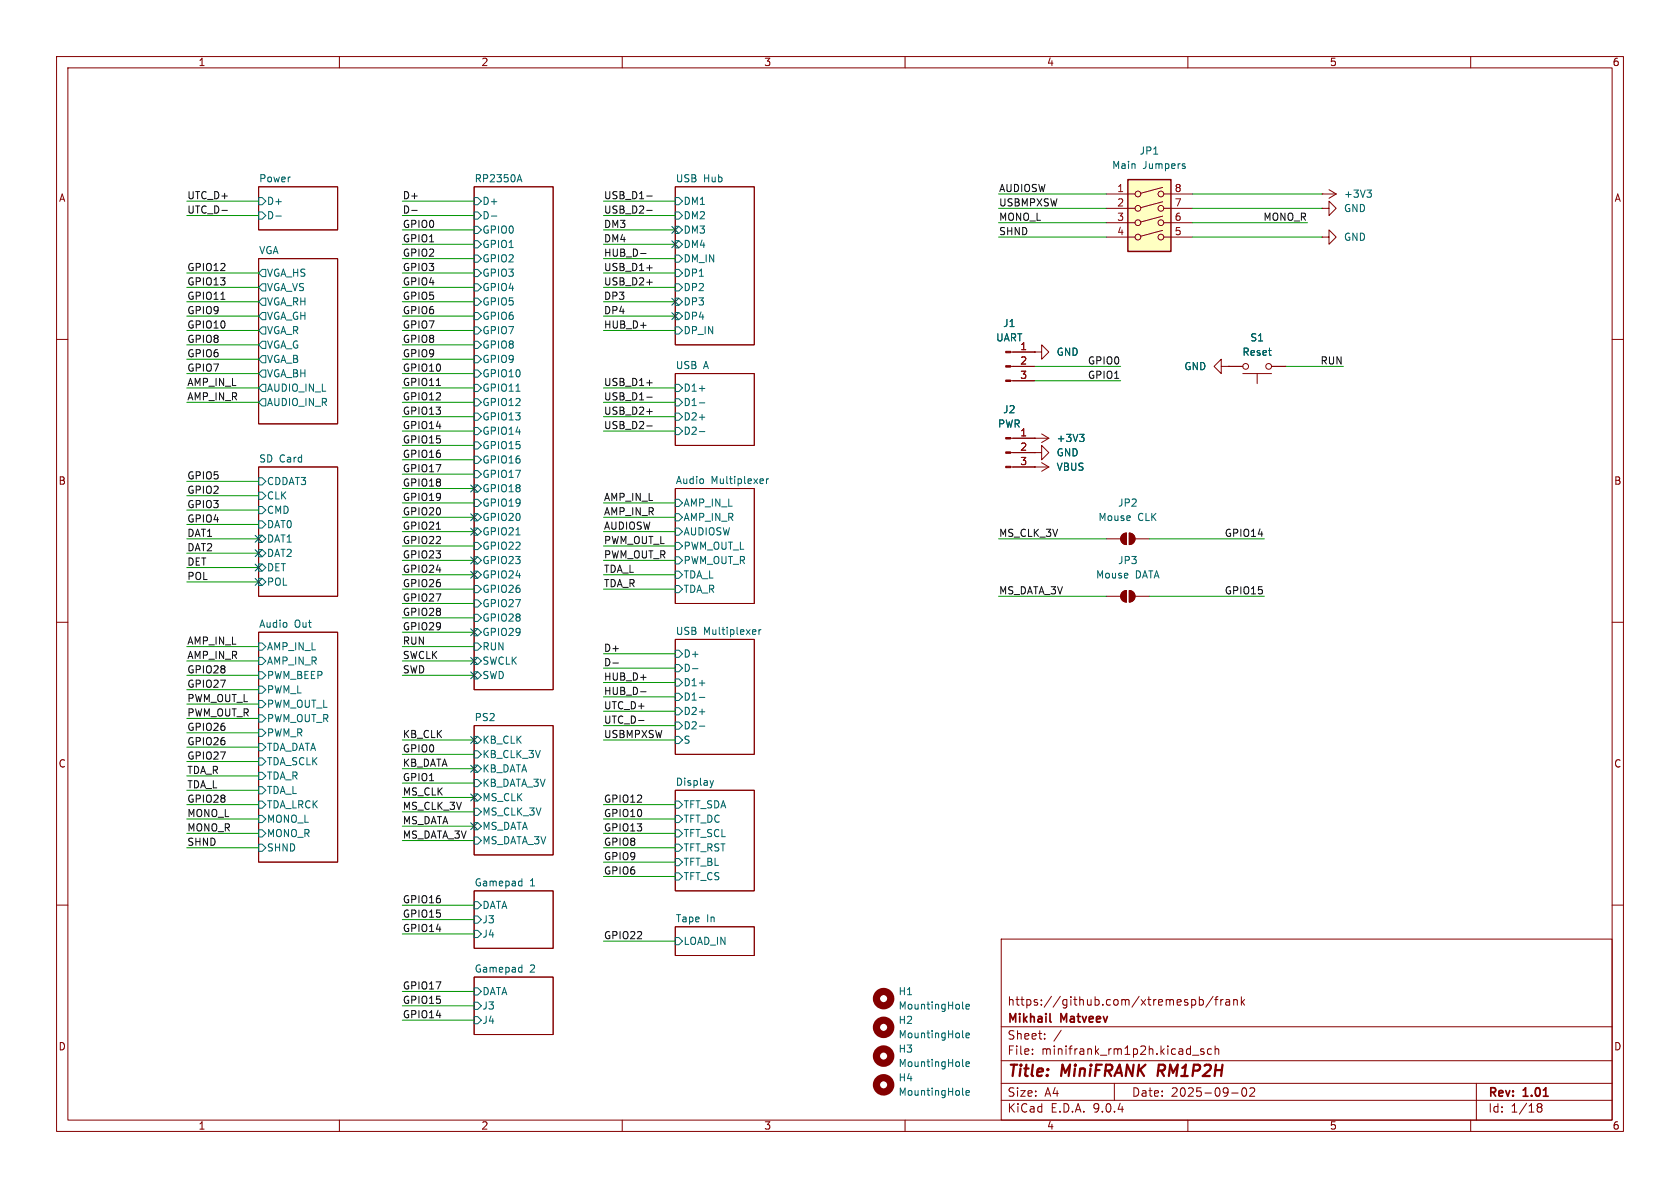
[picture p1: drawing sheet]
<svg xmlns="http://www.w3.org/2000/svg" width="297mm" height="210mm" viewBox="0 0 297 210" stroke-linecap="round" stroke-linejoin="round" font-family="sans-serif">
<g fill="none" stroke="#840000" stroke-width=".18">
<path d="M10 10h277v190h-277zM12 12h273v186h-273zM60 10v2M110 10v2M160 10v2M210 10v2M260 10v2M45.7 33h14v7.6h-14zM83.8 33h14v88.9h-14zM119.4 33h13.9v28h-13.9zM45.7 45.7h14v29.2h-14zM10 60h2"/>
<path d="M119.4 66h13.9v12.7h-13.9zM178.7 77.5h4.2M215.9 64.8v-1.3l-1.3 1.3 1.3 1.2v-1.2h1.3M217.2 64.8h.1M217.2 64.8h2.5M219.7 66h5.1M222.2 66v1.8M224.8 64.8h2.5M285 60h2M45.7 82.6h14v22.8h-14zM119.4 86.4h13.9v20.3h-13.9zM178.7 80h4.2"/>
<path d="M178.7 82.6h4.2M182.9 80h1.2v-1.3l1.3 1.3-1.3 1.3v-1.3M182.9 80h.1M10 110h2M45.7 111.8h14v40.6h-14zM119.4 113h13.9v20.4h-13.9zM195.6 105.4h2.5M198.4 104.7l.7-.3v2a1.02 1.02 0 0 1-.9-.6 1.02 1.02 0 0 1 .2-1.1zM199.6 104.4a1.02 1.02 0 0 1 1.1 1 1.02 1.02 0 0 1-1.1 1zM200.7 105.4h2.5M285 110h2M83.8 128.3h14v22.8h-14z"/>
<path d="M119.4 139.7h13.9v17.8h-13.9zM83.8 157.5h14v10.1h-14zM10 160h2M83.8 172.7h14v10.2h-14zM119.4 163.8h13.9v5.1h-13.9zM177 166h108v32h-108zM210.7 176.8l.4-.1 .3 .3v.4l-.2 .2h-.5M212 176.8l.5-.1 .2 .3v.4l-.1 .2h-.6M212 176.2v1.5M214.5 176.1l-1.3 2M214.7 176.7h.6M215.3 176.2l-.3 .2v1.3"/>
<path d="M215.8 176.7v1M216.2 176.7l-.2 .1-.2 .2M216.7 176.8h.6l.1 .9M217.4 177.1h-.5a.29 .29 0 0 0-.2 .3 .29 .29 0 0 0 .2 .3l.5-.1M218.1 176.8l.2-.1 .4 .1v.9M218.1 176.7v1M219.5 176.2v1.5M219.6 177.1l.4 .6M220 176.7l-.5 .6M285 160h2M60 198v2M110 198v2"/>
<path d="M160 198v2M177 194.5h108M177 191.5h108M177 187.5h108M177 181.5h108M182.5 186.3v.1M182.5 185.5v.1M184.7 183.6v.1M184.7 182.8v.1M187.6 182.1l-1.3 2M197 191.5v3M210 198v2"/>
<path d="M210.8 186.5h1.2M212.8 185.5l-.3-.1-.3 .2 .1 .2 .5 .2v.3h-.6M214.2 185.5l-.5-.1-.2 .3v.4l.1 .2h.6M214.8 185.5l.2-.1 .4 .1 .1 .9M214.8 184.9v1.5M217.7 193.2h1.2M219.7 192.4l.2-.1a.81 .81 0 0 1 .6 .6 .81 .81 0 0 1-.3 .8l-.2 .1a.81 .81 0 0 1-.3-1.4zM221 192.4l.5-.1 .2 .1 .1 .3-.9 1.1h.9M260 198v2M261 191.5v6.5M271.7 195.5l.3 .2M271.7 195.4l.3-.3 .5 .1 .1 .3-.3 .2"/>
<path d="M272 195.7h.3M272 195.7l-.3 .3M272.3 195.7l.3 .3-.1 .5-.5 .1-.3-.3"/>
<circle cx="220.2" cy="64.8" r=".51"/>
<circle cx="224.3" cy="64.8" r=".51"/>
</g>
<path d="M204.9 188.2l-.3 2" fill="none" stroke="#840000" stroke-width=".4"/>
<path d="M185.6 180.5l.2 .2" fill="none" stroke="#840000" stroke-width=".3"/>
<g fill="none" stroke="#006464" stroke-width=".18">
<path d="M45.7 34.9h.7l.6 .7-.6 .6h-.7zM45.7 37.5h.7l.6 .6-.6 .6h-.7zM48.8 38.2h.9M83.8 34.9h.7l.6 .7-.6 .6h-.7zM83.8 37.5h.7l.6 .6-.6 .6h-.7zM86.9 38.2h.9M91.5 31.8h.6M91.8 30.9l.5 1.2M119.4 34.9h.6l.6 .7-.6 .6h-.6zM119.4 37.5h.6l.6 .6-.6 .6h-.6zM46.4 47.6h.6v1.3h-.6l-.7-.6zM46.4 50.2h.6v1.2h-.6l-.7-.6z"/>
<path d="M46.4 52.7h.6v1.3h-.6l-.7-.7zM46.4 55.2h.6v1.3h-.6l-.7-.6zM46.4 57.8h.6v1.3h-.6l-.7-.7zM83.8 40h.7l.6 .6-.6 .7h-.7zM83.8 42.5h.7l.6 .7-.6 .6h-.7zM83.8 45.1h.7l.6 .6-.6 .7h-.7zM83.8 47.6h.7l.6 .7-.6 .6h-.7zM83.8 50.2h.7l.6 .6-.6 .6h-.7zM83.8 52.7h.7l.6 .6-.6 .7h-.7zM83.8 55.2h.7l.6 .7-.6 .6h-.7zM83.8 57.8h.7l.6 .6-.6 .7h-.7zM119.4 40h.6l.6 .6-.6 .7h-.6z"/>
<path d="M119.4 42.5h.6l.6 .7-.6 .6h-.6zM119.4 45.1h.6l.6 .6-.6 .7h-.6zM119.4 47.6h.6l.6 .7-.6 .6h-.6zM119.4 50.2h.6l.6 .6-.6 .6h-.6zM119.4 52.7h.6l.6 .6-.6 .7h-.6zM119.4 55.2h.6l.6 .7-.6 .6h-.6zM119.4 57.8h.6l.6 .6-.6 .7h-.6zM46.4 60.3h.6v1.3h-.6l-.7-.6zM46.4 62.9h.6v1.2h-.6l-.7-.6zM46.4 65.4h.6v1.3h-.6l-.7-.7zM46.4 67.9h.6v1.3h-.6l-.7-.6zM46.4 70.5h.6v1.3h-.6l-.7-.7z"/>
<path d="M83.8 60.3h.7l.6 .7-.6 .6h-.7zM83.8 62.9h.7l.6 .6-.6 .6h-.7zM83.8 65.4h.7l.6 .6-.6 .7h-.7zM83.8 67.9h.7l.6 .7-.6 .6h-.7zM83.8 70.5h.7l.6 .6-.6 .7h-.7zM83.8 73h.7l.6 .7-.6 .6h-.7zM83.8 75.6h.7l.6 .6-.6 .6h-.7zM83.8 78.1h.7l.6 .6-.6 .7h-.7zM91.2 69.2h.7M119.4 67.9h.6l.6 .7-.6 .6h-.6zM119.4 70.5h.6l.6 .6-.6 .7h-.6zM119.4 73h.6l.6 .7-.6 .6h-.6z"/>
<path d="M119.4 75.6h.6l.6 .6-.6 .6h-.6zM123.6 68.7h1M123.6 71.2h1M123.6 73.8h1M123.6 76.3h1M45.7 84.5h.7l.6 .6-.6 .6h-.7zM45.7 87h.7l.6 .6-.6 .7h-.7zM45.7 89.5h.7l.6 .7-.6 .6h-.7zM45.7 92.1h.7l.6 .6-.6 .6h-.7zM45.7 94.6h.7l.6 .7-.6 .6h-.7zM45.7 97.2h.7l.6 .6-.6 .6h-.7zM45.7 99.7h.7l.6 .6-.6 .7h-.7z"/>
<path d="M83.8 80.6h.7l.6 .7-.6 .6h-.7zM83.8 83.2h.7l.6 .6-.6 .7h-.7zM83.8 85.7h.7l.6 .7-.6 .6h-.7zM83.8 88.3h.7l.6 .6-.6 .6h-.7zM83.8 90.8h.7l.6 .6-.6 .7h-.7zM83.8 93.3h.7l.6 .7-.6 .6h-.7zM83.8 95.9h.7l.6 .6-.6 .7h-.7zM83.8 98.4h.7l.6 .7-.6 .6h-.7zM91.2 94.6h.7M119.4 88.3h.6l.6 .6-.6 .6h-.6zM119.4 90.8h.6l.6 .6-.6 .7h-.6zM119.4 93.3h.6l.6 .7-.6 .6h-.6z"/>
<path d="M119.4 95.9h.6l.6 .6-.6 .7h-.6zM119.4 98.4h.6l.6 .7-.6 .6h-.6zM134.8 84.6l.2 .3-.6 .2M134.9 85.4l-.1 .1M135.5 84.6v.9M135.9 84.6l-.4 .3M45.7 113.7h.7l.6 .6-.6 .6h-.7zM45.7 116.2h.7l.6 .6-.6 .7h-.7zM45.7 118.7h.7l.6 .7-.6 .6h-.7zM45.7 102.2h.7l.6 .7-.6 .6h-.7zM83.8 101h.7l.6 .6-.6 .6h-.7zM83.8 103.5h.7l.6 .6-.6 .7h-.7z"/>
<path d="M83.8 106h.7l.6 .7-.6 .6h-.7zM83.8 108.6h.7l.6 .6-.6 .7h-.7zM83.8 111.1h.7l.6 .7-.6 .6h-.7zM83.8 113.7h.7l.6 .6-.6 .6h-.7zM83.8 116.2h.7l.6 .6-.6 .7h-.7zM83.8 118.7h.7l.6 .7-.6 .6h-.7zM119.4 114.9h.6l.6 .7-.6 .6h-.6zM119.4 117.5h.6l.6 .6-.6 .6h-.6zM119.4 101h.6l.6 .6-.6 .6h-.6zM119.4 103.5h.6l.6 .6-.6 .7h-.6zM122.4 118.2h1M133.5 111.3l.1 .3-.6 .1"/>
<path d="M133.6 112.1l-.1 .1M134.2 111.3v.9M134.5 111.3l-.3 .3M45.7 121.3h.7l.6 .6-.6 .7h-.7zM45.7 123.8h.7l.6 .7-.6 .6h-.7zM45.7 126.4h.7l.6 .6-.6 .6h-.7zM45.7 128.9h.7l.6 .6-.6 .7h-.7zM45.7 131.4h.7l.6 .7-.6 .6h-.7zM45.7 139.1h.7l.6 .6-.6 .6h-.7zM45.7 136.5h.7l.6 .7-.6 .6h-.7zM45.7 134h.7l.6 .6-.6 .7h-.7zM83.8 130.2h.7l.6 .6-.6 .6h-.7z"/>
<path d="M83.8 132.7h.7l.6 .7-.6 .6h-.7zM83.8 135.3h.7l.6 .6-.6 .6h-.7zM83.8 137.8h.7l.6 .6-.6 .7h-.7zM119.4 120h.6l.6 .7-.6 .6h-.6zM119.4 122.6h.6l.6 .6-.6 .6h-.6zM119.4 125.1h.6l.6 .6-.6 .7h-.6zM119.4 127.6h.6l.6 .7-.6 .6h-.6zM119.4 130.2h.6l.6 .6-.6 .6h-.6zM123.6 120.7h1M123.6 123.3h1M123.6 125.8h1M123.6 128.4h1"/>
<path d="M125.5 138l.3 .8M125.8 138.8l-.1 .3M126.1 138l-.3 .8M45.7 141.6h.7l.6 .6-.6 .7h-.7zM45.7 144.1h.7l.6 .7-.6 .6h-.7zM45.7 146.7h.7l.6 .6-.6 .7h-.7zM45.7 149.2h.7l.6 .7-.6 .6h-.7zM83.8 140.3h.7l.6 .7-.6 .6h-.7zM83.8 142.9h.7l.6 .6-.6 .6h-.7zM83.8 145.4h.7l.6 .7-.6 .6h-.7zM83.8 148h.7l.6 .6-.6 .6h-.7zM83.8 159.4h.7l.6 .6-.6 .7h-.7z"/>
<path d="M91.9 155.8h.4M92.3 155.3v1.3M92.3 156.5l-.4 .1M119.4 141.6h.6l.6 .6-.6 .7h-.6zM119.4 144.1h.6l.6 .7-.6 .6h-.6zM119.4 146.7h.6l.6 .6-.6 .7h-.6zM119.4 149.2h.6l.6 .7-.6 .6h-.6zM119.4 151.8h.6l.6 .6-.6 .6h-.6zM119.4 154.3h.6l.6 .6-.6 .7h-.6zM83.8 174.6h.7l.6 .7-.6 .6h-.7zM83.8 177.2h.7l.6 .6-.6 .6h-.7zM83.8 179.7h.7l.6 .6-.6 .7h-.7z"/>
<path d="M83.8 161.9h.7l.6 .7-.6 .6h-.7zM83.8 164.5h.7l.6 .6-.6 .6h-.7zM91.9 171l.4 .1M92.3 170.6v1.2M92.3 171.8h-.4M119.4 165.7h.6l.6 .7-.6 .6h-.6z"/>
</g>
<g fill="#840000" stroke="#840000" stroke-width=".18">
<path d="M177.8 77.3h.9v.3h-.9z"/>
<path d="M177.8 79.9h.9v.2h-.9z"/>
<path d="M177.8 82.4h.9v.3h-.9z"/>
<path d="M198.4 104.7l.7-.3v2a1.02 1.02 0 0 1-.9-.6 1.02 1.02 0 0 1 .2-1.1z"/>
<path d="M199.6 104.4a1.02 1.02 0 0 1 1.1 1 1.02 1.02 0 0 1-1.1 1z"/>
</g>
<path d="M199.4 31.8h7.6v12.7h-7.6z" fill="#ffffc2"/>
<g fill="none" stroke="#840000" stroke-width=".18">
<path d="M195.6 34.3h5.1M195.6 36.8h5.1M195.6 39.4h5.1M205.6 33.1l-3.9 1.1M205.6 35.7l-3.9 1M205.6 38.2l-3.9 1M205.7 34.3h5.1M205.7 36.8h5.1M205.7 39.4h5.1M233.7 34.3h.1M233.7 36.8h1.2v-1.2l1.3 1.2-1.3 1.3v-1.3M233.7 36.8h.1"/>
<path d="M233.7 34.3h2.5M234.9 33.5l1.3 .8M236.2 34.3l-1.3 .8M195.6 41.9h5.1M205.6 40.7l-3.9 1.1M205.7 41.9h5.1M233.7 41.9h1.2v-1.3l1.3 1.3-1.3 1.3v-1.3M233.7 41.9h.1M178.7 62.2h4.2M178.7 64.8h4.2M178.7 67.3h4.2M179.1 77.5h6.3"/>
<path d="M182.9 62.2h1.2v-1.2l1.3 1.2-1.3 1.3v-1.3M182.9 62.2h.1M182.9 77.5h.1M184.1 76.7l1.3 .8M185.4 77.5l-1.3 .7M217.2 64.8h.1M217.2 64.8h2.5M224.8 64.8h2.5M179.1 82.6h6.3M179.1 80h3.8M182.9 82.6h.1M182.9 80h.1"/>
<path d="M184.1 81.8l1.3 .8M185.4 82.6l-1.3 .7M195.6 95.3h2.5M198.4 94.5l.7-.3v2.1a1.02 1.02 0 0 1-.9-.7 1.02 1.02 0 0 1 .2-1.1zM199.6 94.2a1.02 1.02 0 0 1 1.1 1.1 1.02 1.02 0 0 1-1.1 1zM200.7 95.3h2.5"/>
<circle cx="201.2" cy="34.3" r=".51"/>
<circle cx="201.2" cy="39.4" r=".51"/>
<circle cx="201.2" cy="36.8" r=".51"/>
<circle cx="205.2" cy="36.8" r=".51"/>
<circle cx="205.2" cy="34.3" r=".51"/>
<circle cx="205.2" cy="39.4" r=".51"/>
<circle cx="201.2" cy="41.9" r=".51"/>
<circle cx="205.2" cy="41.9" r=".51"/>
</g>
<path d="M199.4 31.8h7.6v12.7h-7.6z" fill="none" stroke="#840000" stroke-width=".25"/>
<g fill="none" stroke="#006464" stroke-width=".18">
<path d="M209.4 29.4l.1 .1-.1 .3M209.4 28.9l.1 .1M241.7 33.6h.7l-.4 .5M242.2 34.1l.2 .2v.3l-.2 .3M190.9 76.8h.7l-.4 .5M191.4 77.3l.2 .2v.3l-.2 .2M170.2 178.2l.2 .2M170.8 178l.6-.2-.1-.2-.3-.1-.2 .2v.6h.5M170.2 188.4l.2 .1M170.2 183.3l.2 .2M170.2 193.4l.2 .2M170.8 188.1l.6-.1-.1-.2-.3-.1-.2 .2v.6h.5"/>
<path d="M170.8 183l.6-.1-.1-.2-.3-.1-.2 .2v.6h.5M170.8 193.2l.6-.1-.1-.3h-.3l-.2 .2v.6h.5"/>
</g>
<g fill="#840000" stroke="#840000" stroke-width=".18">
<path d="M177.8 62.1h.9v.3h-.9z"/>
<path d="M177.8 64.6h.9v.3h-.9z"/>
<path d="M177.8 67.2h.9v.2h-.9z"/>
<path d="M198.4 94.5l.7-.3v2.1a1.02 1.02 0 0 1-.9-.7 1.02 1.02 0 0 1 .2-1.1z"/>
<path d="M199.6 94.2a1.02 1.02 0 0 1 1.1 1.1 1.02 1.02 0 0 1-1.1 1z"/>
</g>
<g fill="none" stroke="#840000" stroke-width="1.3">
<circle cx="156.2" cy="176.5" r="1.27"/>
<circle cx="156.2" cy="186.7" r="1.27"/>
<circle cx="156.2" cy="191.8" r="1.27"/>
<circle cx="156.2" cy="181.6" r="1.27"/>
</g>
<g fill="none" stroke="#0f0f0f" stroke-width=".18">
<path d="M39.2 37.2h1M72.8 37.2h1M114.3 37.2h1M114.3 34.7h1M39 52.9h.8M113.3 44.8h.9M114.3 49.9h1M114.3 47.4h1M77.1 68.2h.8M114.3 72.8h1M114.3 75.3h1M114.3 70.2h1"/>
<path d="M114.3 67.7h1M77.1 93.6h.8M108.4 117.2h.9M112.9 127.4h1M113.3 122.3h.9"/>
</g>
<g fill="none" stroke="#009600" stroke-width=".18">
<path d="M33 38.1h12.7M33 35.6h12.7M71.1 38.1h12.7M71.1 35.6h12.7M106.7 38.1h12.7M106.7 35.6h12.7M176.5 34.3h19.1M176.5 39.4h19.1M176.5 36.8h19.1M210.8 34.3h22.9M210.8 39.4h20.3M210.8 36.8h22.9"/>
<path d="M33 48.3h12.7M33 50.8h12.7M33 55.9h12.7M33 58.4h12.7M33 53.3h12.7M71.1 48.3h12.7M71.1 50.8h12.7M71.1 55.9h12.7M71.1 58.4h12.7M71.1 53.3h12.7M71.1 45.7h12.7M71.1 43.2h12.7"/>
<path d="M71.1 40.6h12.7M106.7 48.3h12.7M106.7 50.8h12.7M106.7 55.9h12.7M106.7 58.4h12.7M106.7 53.3h12.7M106.7 45.7h12.7M106.7 43.2h12.7M106.7 40.6h12.7M176.5 41.9h19.1M210.8 41.9h22.9M33 66h12.7"/>
<path d="M33 63.5h12.7M33 68.6h12.7M33 71.1h12.7M33 61h12.7M71.1 66h12.7M71.1 63.5h12.7M71.1 68.6h12.7M71.1 71.1h12.7M71.1 61h12.7M71.1 76.2h12.7M71.1 73.7h12.7M71.1 78.7h12.7"/>
<path d="M106.7 68.6h12.7M106.7 71.1h12.7M106.7 76.2h12.7M106.7 73.7h12.7M182.9 64.8h15.2M182.9 67.3h15.2M227.3 64.8h10.2M33 85.1h12.7M33 87.6h12.7M33 95.3h12.7M33 90.2h12.7M33 97.8h12.7"/>
<path d="M33 92.7h12.7M71.1 88.9h12.7M71.1 91.4h12.7M71.1 94h12.7M71.1 96.5h12.7M71.1 99.1h12.7M71.1 86.4h12.7M71.1 81.3h12.7M71.1 83.8h12.7M106.7 88.9h12.7M106.7 91.4h12.7M106.7 94h12.7"/>
<path d="M106.7 96.5h12.7M106.7 99.1h12.7M176.5 95.3h19.1M203.2 95.3h20.3M33 119.4h12.7M33 114.3h12.7M33 116.8h12.7M33 102.9h12.7M33 100.3h12.7M71.1 101.6h12.7M71.1 111.8h12.7M71.1 104.1h12.7"/>
<path d="M71.1 109.2h12.7M71.1 106.7h12.7M71.1 119.4h12.7M71.1 114.3h12.7M71.1 116.8h12.7M106.7 101.6h12.7M106.7 104.1h12.7M106.7 118.1h12.7M106.7 115.6h12.7M176.5 105.4h19.1M203.2 105.4h20.3M33 121.9h12.7"/>
<path d="M33 137.2h12.7M33 134.6h12.7M33 132.1h12.7M33 139.7h12.7M33 129.5h12.7M33 124.5h12.7M33 127h12.7M71.1 130.8h12.7M71.1 138.4h12.7M71.1 135.9h12.7M71.1 133.4h12.7M106.7 123.2h12.7"/>
<path d="M106.7 120.7h12.7M106.7 130.8h12.7M106.7 128.3h12.7M106.7 125.7h12.7M33 147.3h12.7M33 149.9h12.7M33 142.2h12.7M33 144.8h12.7M71.1 148.6h12.7M71.1 141h12.7M71.1 143.5h12.7M71.1 146.1h12.7"/>
<path d="M106.7 147.3h12.7M106.7 149.9h12.7M106.7 142.2h12.7M106.7 144.8h12.7M106.7 152.4h12.7M106.7 154.9h12.7M71.1 160h12.7M71.1 162.6h12.7M71.1 165.1h12.7M71.1 175.3h12.7M71.1 177.8h12.7M106.7 166.4h12.7"/>
<path d="M71.1 180.3h12.7"/>
</g>
<g fill="none" stroke="#000084" stroke-width=".18">
<path d="M118.8 40l1.2 1.2M118.8 55.3l1.2 1.2M118.8 42.6l1.2 1.2M118.8 52.7l1.2 1.2M120 40l-1.2 1.2M120 55.3l-1.2 1.2M120 42.6l-1.2 1.2M120 52.7l-1.2 1.2M45.1 94.6l1.2 1.3M45.1 99.7l1.2 1.2M45.1 97.2l1.2 1.2M46.3 94.6l-1.2 1.3"/>
<path d="M46.3 99.7l-1.2 1.2M46.3 97.2l-1.2 1.2M83.2 93.4l1.2 1.2M83.2 98.5l1.2 1.2M83.2 85.8l1.2 1.2M83.2 90.8l1.2 1.2M84.4 93.4l-1.2 1.2M84.4 98.5l-1.2 1.2M84.4 85.8l-1.2 1.2M84.4 90.8l-1.2 1.2M45.1 102.3l1.2 1.2M46.3 102.3l-1.2 1.2"/>
<path d="M83.2 118.8l1.2 1.2M83.2 116.2l1.2 1.2M83.2 111.2l1.2 1.2M83.2 101l1.2 1.2M84.4 118.8l-1.2 1.2M84.4 116.2l-1.2 1.2M84.4 111.2l-1.2 1.2M84.4 101l-1.2 1.2M83.2 130.2l1.2 1.2M83.2 135.3l1.2 1.2M84.4 130.2l-1.2 1.2M84.4 135.3l-1.2 1.2"/>
<path d="M83.2 145.4l1.2 1.3M83.2 140.4l1.2 1.2M84.4 145.4l-1.2 1.3M84.4 140.4l-1.2 1.2"/>
</g>
<g font-size="2.8" fill="#840000">
<text x="178" y="190.9">Title:</text>
<text x="187.7" y="190.9">MiniFRANK</text>
<text x="205.5" y="190.9">RM1P2H</text>
</g>
<g font-size="2.1" fill="#840000">
<text x="178" y="178">https://github.com/xtremespb/frank</text>
<text x="178" y="184">Sheet:</text>
<text x="178" y="181.2">Mikhail</text>
<text x="187.6" y="181.2">Matveev</text>
<text x="178" y="186.7">File:</text>
<text x="184.1" y="186.7">minifrank_rm1p2h.kicad_sch</text>
<text x="178" y="196.9">KiCad</text>
<text x="178" y="194.1">Size:</text>
<text x="184.7" y="194.1">A4</text>
<text x="185.7" y="196.9">E.D.A.</text>
<text x="193.3" y="196.9">9.0.4</text>
<text x="200" y="194.1">Date:</text>
<text x="207" y="194.1">2025-09-02</text>
<text x="263" y="194.3">Rev:</text>
<text x="263" y="196.9">Id:</text>
<text x="267.1" y="196.9">1/18</text>
<text x="269.4" y="194.3">1.01</text>
</g>
<g font-size="1.8" fill="#840000">
<text x="35" y="11.9">1</text>
<text x="85" y="11.9">2</text>
<text x="135" y="11.9">3</text>
<text x="185" y="11.9">4</text>
<text x="235" y="11.9">5</text>
<text x="285" y="11.9">6</text>
<text x="10.3" y="35.9">A</text>
<text x="285.3" y="35.9">A</text>
<text x="10.3" y="85.9">B</text>
<text x="285.3" y="85.9">B</text>
<text x="10.3" y="135.9">C</text>
<text x="285.3" y="135.9">C</text>
<text x="10.3" y="185.9">D</text>
<text x="285.3" y="185.9">D</text>
<text x="35" y="199.9">1</text>
<text x="85" y="199.9">2</text>
<text x="135" y="199.9">3</text>
<text x="185" y="199.9">4</text>
<text x="235" y="199.9">5</text>
<text x="285" y="199.9">6</text>
</g>
<g font-size="1.8" fill="#006464">
<text x="201.4" y="27.5">JP1</text>
<text x="45.7" y="32.3">Power</text>
<text x="83.8" y="32.3">RP2350A</text>
<text x="119.4" y="32.3">USB</text>
<text x="124.4" y="32.3">Hub</text>
<text x="196.5" y="30.1">Main</text>
<text x="202" y="30.1">Jumpers</text>
<text x="237.5" y="35.2">+3V3</text>
<text x="47.1" y="36.4">D+</text>
<text x="47.1" y="39">D-</text>
<text x="85.2" y="36.4">D+</text>
<text x="85.2" y="39">D-</text>
<text x="85.2" y="41.5">GPIO0</text>
<text x="120.8" y="36.4">DM1</text>
<text x="120.8" y="39">DM2</text>
<text x="120.8" y="41.5">DM3</text>
<text x="237.5" y="37.7">GND</text>
<text x="45.7" y="45">VGA</text>
<text x="85.2" y="44">GPIO1</text>
<text x="85.2" y="46.6">GPIO2</text>
<text x="120.8" y="44">DM4</text>
<text x="120.8" y="46.6">DM_IN</text>
<text x="237.5" y="42.8">GND</text>
<text x="47.1" y="49.1">VGA_HS</text>
<text x="47.1" y="51.7">VGA_VS</text>
<text x="85.2" y="49.1">GPIO3</text>
<text x="85.2" y="51.7">GPIO4</text>
<text x="120.8" y="49.1">DP1</text>
<text x="120.8" y="51.7">DP2</text>
<text x="47.1" y="54.2">VGA_RH</text>
<text x="47.1" y="56.7">VGA_GH</text>
<text x="47.1" y="59.3">VGA_R</text>
<text x="85.2" y="54.2">GPIO5</text>
<text x="85.2" y="56.7">GPIO6</text>
<text x="85.2" y="59.3">GPIO7</text>
<text x="120.8" y="54.2">DP3</text>
<text x="120.8" y="56.7">DP4</text>
<text x="120.8" y="59.3">DP_IN</text>
<text x="177.2" y="58">J1</text>
<text x="47.1" y="61.8">VGA_G</text>
<text x="47.1" y="64.4">VGA_B</text>
<text x="85.2" y="61.8">GPIO8</text>
<text x="85.2" y="64.4">GPIO9</text>
<text x="119.4" y="65.3">USB</text>
<text x="124.4" y="65.3">A</text>
<text x="176" y="60.6">UART</text>
<text x="186.7" y="63.1">GND</text>
<text x="209.3" y="65.6">GND</text>
<text x="219.5" y="63.1">Reset</text>
<text x="220.9" y="60.6">S1</text>
<text x="47.1" y="66.9">VGA_BH</text>
<text x="47.1" y="69.4">AUDIO_IN_L</text>
<text x="47.1" y="72">AUDIO_IN_R</text>
<text x="85.2" y="66.9">GPIO10</text>
<text x="85.2" y="69.4">GPIO11</text>
<text x="85.2" y="72">GPIO12</text>
<text x="120.8" y="69.4">D1+</text>
<text x="120.8" y="72">D1-</text>
<text x="85.2" y="74.5">GPIO13</text>
<text x="85.2" y="77.1">GPIO14</text>
<text x="120.8" y="74.5">D2+</text>
<text x="120.8" y="77.1">D2-</text>
<text x="176.3" y="75.8">PWR</text>
<text x="177.2" y="73.3">J2</text>
<text x="45.7" y="81.8">SD Card</text>
<text x="85.2" y="79.6">GPIO15</text>
<text x="85.2" y="82.1">GPIO16</text>
<text x="186.7" y="80.9">GND</text>
<text x="186.7" y="83.4">VBUS</text>
<text x="186.7" y="78.3">+3V3</text>
<text x="47.1" y="86">CDDAT3</text>
<text x="47.1" y="88.5">CLK</text>
<text x="85.2" y="84.7">GPIO17</text>
<text x="85.2" y="87.2">GPIO18</text>
<text x="85.2" y="89.8">GPIO19</text>
<text x="119.4" y="85.6">Audio</text>
<text x="120.8" y="89.8">AMP_IN_L</text>
<text x="125.7" y="85.6">Multiplexer</text>
<text x="197.6" y="89.8">JP2</text>
<text x="47.1" y="91">CMD</text>
<text x="47.1" y="93.6">DAT0</text>
<text x="85.2" y="92.3">GPIO20</text>
<text x="85.2" y="94.8">GPIO21</text>
<text x="120.8" y="92.3">AMP_IN_R</text>
<text x="120.8" y="94.8">AUDIOSW</text>
<text x="194.1" y="92.3">Mouse</text>
<text x="201.1" y="92.3">CLK</text>
<text x="47.1" y="96.1">DAT1</text>
<text x="47.1" y="98.7">DAT2</text>
<text x="47.1" y="101.2">DET</text>
<text x="85.2" y="97.4">GPIO22</text>
<text x="85.2" y="99.9">GPIO23</text>
<text x="120.8" y="97.4">PWM_OUT_L</text>
<text x="120.8" y="99.9">PWM_OUT_R</text>
<text x="197.6" y="99.9">JP3</text>
<text x="47.1" y="103.7">POL</text>
<text x="85.2" y="102.5">GPIO24</text>
<text x="85.2" y="105">GPIO26</text>
<text x="85.2" y="107.5">GPIO27</text>
<text x="120.8" y="102.5">TDA_L</text>
<text x="120.8" y="105">TDA_R</text>
<text x="193.7" y="102.5">Mouse</text>
<text x="200.7" y="102.5">DATA</text>
<text x="45.7" y="111">Audio</text>
<text x="52" y="111">Out</text>
<text x="85.2" y="110.1">GPIO28</text>
<text x="85.2" y="112.6">GPIO29</text>
<text x="119.4" y="112.3">USB</text>
<text x="124.4" y="112.3">Multiplexer</text>
<text x="47.1" y="115.2">AMP_IN_L</text>
<text x="47.1" y="117.7">AMP_IN_R</text>
<text x="85.2" y="115.2">RUN</text>
<text x="85.2" y="117.7">SWCLK</text>
<text x="120.8" y="116.4">D+</text>
<text x="120.8" y="119">D-</text>
<text x="47.1" y="120.2">PWM_BEEP</text>
<text x="47.1" y="122.8">PWM_L</text>
<text x="47.1" y="125.3">PWM_OUT_L</text>
<text x="85.2" y="120.2">SWD</text>
<text x="120.8" y="121.5">D1+</text>
<text x="120.8" y="124.1">D1-</text>
<text x="47.1" y="127.9">PWM_OUT_R</text>
<text x="47.1" y="130.4">PWM_R</text>
<text x="83.8" y="127.6">PS2</text>
<text x="85.2" y="131.7">KB_CLK</text>
<text x="120.8" y="126.6">D2+</text>
<text x="120.8" y="129.1">D2-</text>
<text x="120.8" y="131.7">S</text>
<text x="47.1" y="132.9">TDA_DATA</text>
<text x="47.1" y="135.5">TDA_SCLK</text>
<text x="85.2" y="134.2">KB_CLK_3V</text>
<text x="85.2" y="136.8">KB_DATA</text>
<text x="47.1" y="140.6">TDA_L</text>
<text x="47.1" y="143.1">TDA_LRCK</text>
<text x="47.1" y="138">TDA_R</text>
<text x="85.2" y="139.3">KB_DATA_3V</text>
<text x="85.2" y="141.8">MS_CLK</text>
<text x="119.4" y="139">Display</text>
<text x="120.8" y="143.1">TFT_SDA</text>
<text x="47.1" y="145.6">MONO_L</text>
<text x="47.1" y="148.2">MONO_R</text>
<text x="85.2" y="144.4">MS_CLK_3V</text>
<text x="85.2" y="146.9">MS_DATA</text>
<text x="85.2" y="149.5">MS_DATA_3V</text>
<text x="120.8" y="145.6">TFT_DC</text>
<text x="120.8" y="148.2">TFT_SCL</text>
<text x="47.1" y="150.7">SHND</text>
<text x="120.8" y="150.7">TFT_RST</text>
<text x="120.8" y="153.3">TFT_BL</text>
<text x="120.8" y="155.8">TFT_CS</text>
<text x="83.8" y="156.8">Gamepad</text>
<text x="85.2" y="160.9">DATA</text>
<text x="93.6" y="156.8">1</text>
<text x="85.2" y="163.4">J3</text>
<text x="85.2" y="166">J4</text>
<text x="119.4" y="163.1">Tape</text>
<text x="120.8" y="167.2">LOAD_IN</text>
<text x="124.9" y="163.1">In</text>
<text x="83.8" y="172">Gamepad</text>
<text x="93.6" y="172">2</text>
<text x="85.2" y="176.1">DATA</text>
<text x="85.2" y="178.7">J3</text>
<text x="158.8" y="176.1">H1</text>
<text x="158.8" y="178.7">MountingHole</text>
<text x="85.2" y="181.2">J4</text>
<text x="158.8" y="181.2">H2</text>
<text x="158.8" y="183.7">MountingHole</text>
<text x="158.8" y="186.3">H3</text>
<text x="158.8" y="188.8">MountingHole</text>
<text x="158.8" y="191.4">H4</text>
<text x="158.8" y="193.9">MountingHole</text>
</g>
<g font-size="1.8" fill="#0f0f0f">
<text x="33" y="35.3">UTC_D+</text>
<text x="71.1" y="35.3">D+</text>
<text x="106.7" y="35.3">USB_D1-</text>
<text x="176.5" y="34">AUDIOSW</text>
<text x="33" y="37.8">UTC_D-</text>
<text x="71.1" y="37.8">D-</text>
<text x="71.1" y="40.4">GPIO0</text>
<text x="106.7" y="37.8">USB_D2-</text>
<text x="106.7" y="40.4">DM3</text>
<text x="176.5" y="39.1">MONO_L</text>
<text x="176.5" y="36.6">USBMPXSW</text>
<text x="176.5" y="41.6">SHND</text>
<text x="223.3" y="39.1">MONO_R</text>
<text x="33" y="48">GPIO12</text>
<text x="71.1" y="42.9">GPIO1</text>
<text x="71.1" y="45.5">GPIO2</text>
<text x="71.1" y="48">GPIO3</text>
<text x="106.7" y="45.5">HUB_D-</text>
<text x="106.7" y="42.9">DM4</text>
<text x="106.7" y="48">USB_D1+</text>
<text x="33" y="50.5">GPIO13</text>
<text x="33" y="53.1">GPIO11</text>
<text x="71.1" y="50.5">GPIO4</text>
<text x="71.1" y="53.1">GPIO5</text>
<text x="106.7" y="50.5">USB_D2+</text>
<text x="106.7" y="53.1">DP3</text>
<text x="33" y="55.6">GPIO9</text>
<text x="33" y="58.2">GPIO10</text>
<text x="71.1" y="58.2">GPIO7</text>
<text x="71.1" y="55.6">GPIO6</text>
<text x="106.7" y="58.2">HUB_D+</text>
<text x="106.7" y="55.6">DP4</text>
<text x="33" y="60.7">GPIO8</text>
<text x="33" y="65.8">GPIO7</text>
<text x="33" y="63.2">GPIO6</text>
<text x="71.1" y="60.7">GPIO8</text>
<text x="71.1" y="65.8">GPIO10</text>
<text x="71.1" y="63.2">GPIO9</text>
<text x="192.2" y="64.5">GPIO0</text>
<text x="233.4" y="64.5">RUN</text>
<text x="33" y="68.3">AMP_IN_L</text>
<text x="33" y="70.9">AMP_IN_R</text>
<text x="71.1" y="68.3">GPIO11</text>
<text x="71.1" y="70.9">GPIO12</text>
<text x="106.7" y="70.9">USB_D1-</text>
<text x="106.7" y="68.3">USB_D1+</text>
<text x="192.2" y="67">GPIO1</text>
<text x="71.1" y="75.9">GPIO14</text>
<text x="71.1" y="73.4">GPIO13</text>
<text x="106.7" y="73.4">USB_D2+</text>
<text x="106.7" y="75.9">USB_D2-</text>
<text x="71.1" y="81">GPIO16</text>
<text x="71.1" y="83.6">GPIO17</text>
<text x="71.1" y="78.5">GPIO15</text>
<text x="33" y="87.4">GPIO2</text>
<text x="33" y="89.9">GPIO3</text>
<text x="33" y="84.8">GPIO5</text>
<text x="71.1" y="88.6">GPIO19</text>
<text x="71.1" y="86.1">GPIO18</text>
<text x="106.7" y="88.6">AMP_IN_L</text>
<text x="33" y="95">DAT1</text>
<text x="33" y="92.4">GPIO4</text>
<text x="71.1" y="91.2">GPIO20</text>
<text x="71.1" y="93.7">GPIO21</text>
<text x="106.7" y="91.2">AMP_IN_R</text>
<text x="106.7" y="93.7">AUDIOSW</text>
<text x="176.5" y="95">MS_CLK_3V</text>
<text x="216.4" y="95">GPIO14</text>
<text x="33" y="97.5">DAT2</text>
<text x="33" y="100.1">DET</text>
<text x="71.1" y="101.3">GPIO24</text>
<text x="71.1" y="98.8">GPIO23</text>
<text x="71.1" y="96.3">GPIO22</text>
<text x="106.7" y="101.3">TDA_L</text>
<text x="106.7" y="96.3">PWM_OUT_L</text>
<text x="106.7" y="98.8">PWM_OUT_R</text>
<text x="33" y="102.6">POL</text>
<text x="71.1" y="103.9">GPIO26</text>
<text x="71.1" y="106.4">GPIO27</text>
<text x="106.7" y="103.9">TDA_R</text>
<text x="176.5" y="105.1">MS_DATA_3V</text>
<text x="216.4" y="105.1">GPIO15</text>
<text x="71.1" y="109">GPIO28</text>
<text x="71.1" y="111.5">GPIO29</text>
<text x="33" y="114">AMP_IN_L</text>
<text x="33" y="119.1">GPIO28</text>
<text x="33" y="116.6">AMP_IN_R</text>
<text x="71.1" y="114">RUN</text>
<text x="71.1" y="116.6">SWCLK</text>
<text x="71.1" y="119.1">SWD</text>
<text x="106.7" y="115.3">D+</text>
<text x="106.7" y="117.8">D-</text>
<text x="33" y="124.2">PWM_OUT_L</text>
<text x="33" y="121.7">GPIO27</text>
<text x="106.7" y="120.4">HUB_D+</text>
<text x="106.7" y="122.9">HUB_D-</text>
<text x="106.7" y="125.5">UTC_D+</text>
<text x="33" y="129.3">GPIO26</text>
<text x="33" y="126.7">PWM_OUT_R</text>
<text x="33" y="131.8">GPIO26</text>
<text x="71.1" y="130.5">KB_CLK</text>
<text x="106.7" y="130.5">USBMPXSW</text>
<text x="106.7" y="128">UTC_D-</text>
<text x="33" y="134.4">GPIO27</text>
<text x="33" y="136.9">TDA_R</text>
<text x="71.1" y="133.1">GPIO0</text>
<text x="71.1" y="135.6">KB_DATA</text>
<text x="33" y="142">GPIO28</text>
<text x="33" y="139.4">TDA_L</text>
<text x="71.1" y="140.7">MS_CLK</text>
<text x="71.1" y="143.2">MS_CLK_3V</text>
<text x="71.1" y="138.2">GPIO1</text>
<text x="106.7" y="142">GPIO12</text>
<text x="33" y="149.6">SHND</text>
<text x="33" y="147.1">MONO_R</text>
<text x="33" y="144.5">MONO_L</text>
<text x="71.1" y="145.8">MS_DATA</text>
<text x="71.1" y="148.3">MS_DATA_3V</text>
<text x="106.7" y="147.1">GPIO13</text>
<text x="106.7" y="149.6">GPIO8</text>
<text x="106.7" y="144.5">GPIO10</text>
<text x="106.7" y="152.1">GPIO9</text>
<text x="106.7" y="154.7">GPIO6</text>
<text x="71.1" y="159.8">GPIO16</text>
<text x="71.1" y="164.8">GPIO14</text>
<text x="71.1" y="162.3">GPIO15</text>
<text x="106.7" y="166.1">GPIO22</text>
<text x="71.1" y="175">GPIO17</text>
<text x="71.1" y="177.5">GPIO15</text>
<text x="71.1" y="180.1">GPIO14</text>
</g>
<g font-size="1.8" fill="#a90000">
<text x="197.4" y="34">1</text>
<text x="207.6" y="34">8</text>
<text x="197.4" y="36.6">2</text>
<text x="197.4" y="39.1">3</text>
<text x="197.4" y="41.7">4</text>
<text x="207.6" y="36.6">7</text>
<text x="207.6" y="39.1">6</text>
<text x="207.6" y="41.7">5</text>
<text x="180.3" y="62">1</text>
<text x="180.3" y="64.5">2</text>
<text x="180.3" y="67.1">3</text>
<text x="180.3" y="77.2">1</text>
<text x="180.3" y="79.8">2</text>
<text x="180.3" y="82.3">3</text>
</g>
</svg>
